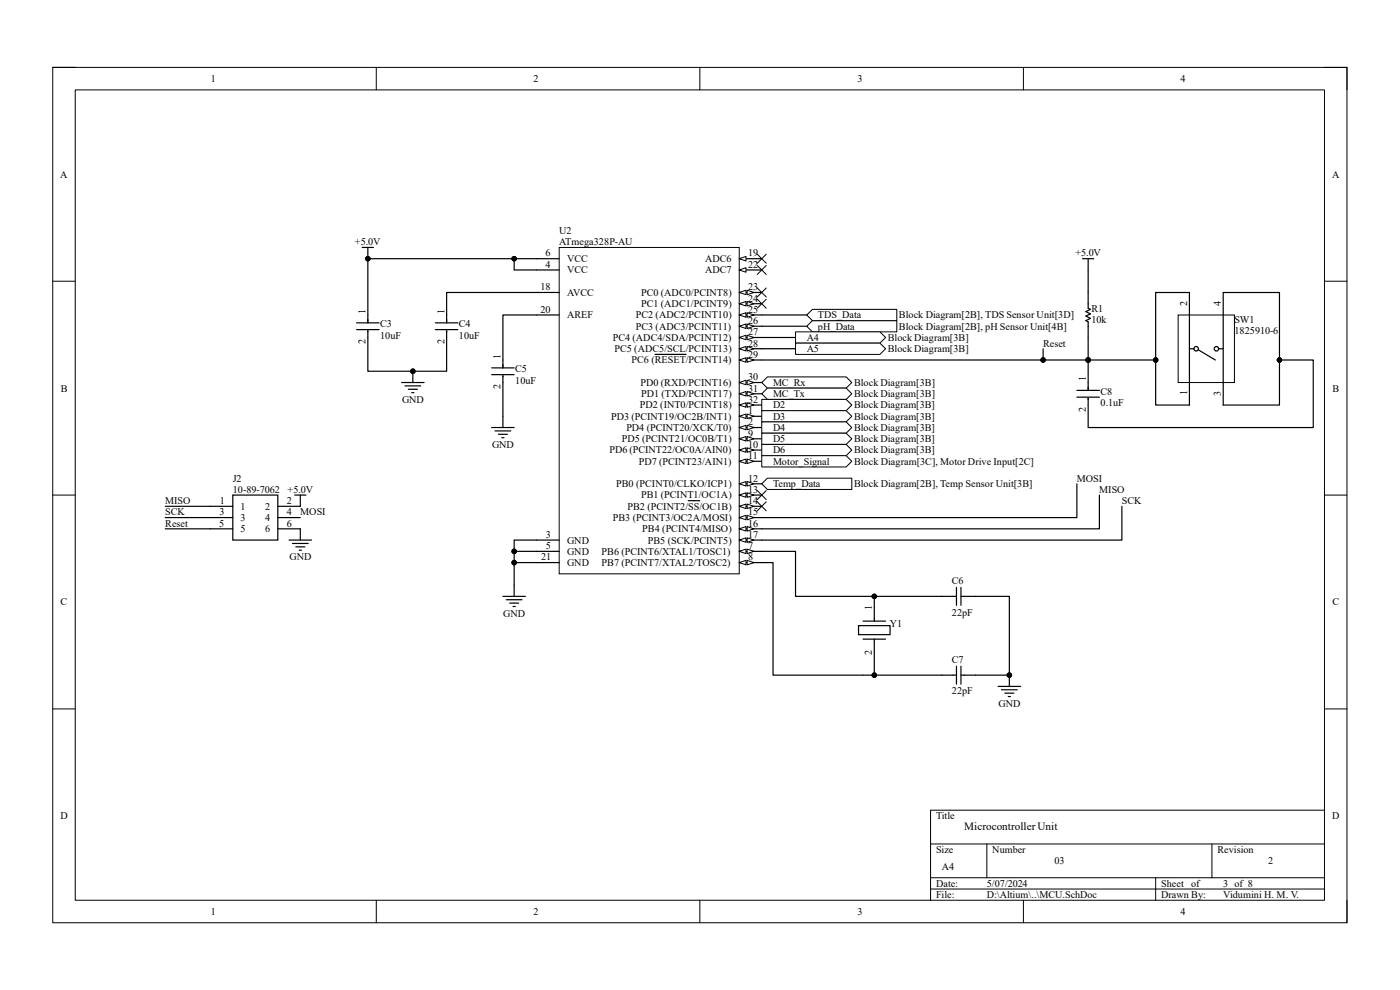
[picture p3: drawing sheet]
<svg xmlns="http://www.w3.org/2000/svg" width="297mm" height="210mm" viewBox="0 0 297 210" stroke-linecap="round" stroke-linejoin="round" font-family="sans-serif">
<path d="M11.2 14.3h274.6v181.4h-274.6z" fill="none" stroke="#000" stroke-width=".21"/>
<path d="M16 19.1h265v171.9h-265z" fill-rule="evenodd" fill="#fff"/>
<g fill="none" stroke="#000" stroke-width=".21">
<path d="M11.2 14.3h4.8M16 19.1h265v171.9h-265zM79.8 14.3v4.8M148.5 14.3v4.8M217.1 14.3v4.8M281 14.3h4.8v4.8M11.2 59.7h4.8M281 59.7h4.8M11.2 105h4.8M281 105h4.8M11.2 150.4h4.8M281 150.4h4.8"/>
<path d="M197.4 179h83.6M209.4 179v7.2M257.1 179v7.2M281 171.9h-83.6v19.1M79.8 191v4.7M148.5 191v4.7M197.4 186.2h83.6M197.4 188.6h83.6M217.1 191v4.7M245.2 186.2v4.8M285.8 191v4.7"/>
</g>
<path d="M118.6 52.5h38.2v69.2h-38.2z" fill-rule="evenodd" fill="#fff"/>
<path d="M118.6 52.5h38.2v69.2h-38.2z" fill="none" stroke="#000" stroke-width=".21"/>
<path d="M156.8 76.4h4.8" fill="none" stroke="#000" stroke-width=".25"/>
<path d="M156.8 76.4l1.5-.5v.9z" fill="#fff"/>
<path d="M156.8 76.4l1.5-.5v.9z" fill="none" stroke="#000" stroke-width=".21"/>
<path d="M158.5 75.9l1.4 .5-1.4 .4z" fill="#fff"/>
<path d="M158.5 75.9l1.4 .5-1.4 .4z" fill="none" stroke="#000" stroke-width=".21"/>
<path d="M139 75.2h6.5M156.8 81.1h4.8" fill="none" stroke="#000" stroke-width=".25"/>
<path d="M156.8 81.1l1.5-.4v.9z" fill="#fff"/>
<path d="M156.8 81.1l1.5-.4v.9z" fill="none" stroke="#000" stroke-width=".21"/>
<path d="M158.5 80.7l1.4 .4-1.4 .5z" fill="#fff"/>
<path d="M158.5 80.7l1.4 .4-1.4 .5z" fill="none" stroke="#000" stroke-width=".21"/>
<path d="M156.8 83.5h4.8" fill="none" stroke="#000" stroke-width=".25"/>
<path d="M156.8 83.5l1.5-.4v.9z" fill="#fff"/>
<path d="M156.8 83.5l1.5-.4v.9z" fill="none" stroke="#000" stroke-width=".21"/>
<path d="M158.5 83.1l1.4 .4-1.4 .5z" fill="#fff"/>
<path d="M158.5 83.1l1.4 .4-1.4 .5z" fill="none" stroke="#000" stroke-width=".21"/>
<path d="M156.8 85.9h4.8" fill="none" stroke="#000" stroke-width=".25"/>
<path d="M156.8 85.9l1.5-.5v1z" fill="#fff"/>
<path d="M156.8 85.9l1.5-.5v1z" fill="none" stroke="#000" stroke-width=".21"/>
<path d="M158.5 85.4l1.4 .5-1.4 .5z" fill="#fff"/>
<path d="M158.5 85.4l1.4 .5-1.4 .5z" fill="none" stroke="#000" stroke-width=".21"/>
<path d="M156.8 90.7h4.8" fill="none" stroke="#000" stroke-width=".25"/>
<path d="M156.8 90.7l1.5-.5v1z" fill="#fff"/>
<path d="M156.8 90.7l1.5-.5v1z" fill="none" stroke="#000" stroke-width=".21"/>
<path d="M158.5 90.2l1.4 .5-1.4 .5z" fill="#fff"/>
<path d="M158.5 90.2l1.4 .5-1.4 .5z" fill="none" stroke="#000" stroke-width=".21"/>
<path d="M113.9 54.9h4.7M113.9 117h4.7M156.8 117h4.8" fill="none" stroke="#000" stroke-width=".25"/>
<path d="M156.8 117l1.5-.5v.9z" fill="#fff"/>
<path d="M156.8 117l1.5-.5v.9z" fill="none" stroke="#000" stroke-width=".21"/>
<path d="M158.5 116.5l1.4 .5-1.4 .4z" fill="#fff"/>
<path d="M158.5 116.5l1.4 .5-1.4 .4z" fill="none" stroke="#000" stroke-width=".21"/>
<path d="M156.8 119.3h4.8" fill="none" stroke="#000" stroke-width=".25"/>
<path d="M156.8 119.3l1.5-.4v.9z" fill="#fff"/>
<path d="M156.8 119.3l1.5-.4v.9z" fill="none" stroke="#000" stroke-width=".21"/>
<path d="M158.5 118.9l1.4 .4-1.4 .5z" fill="#fff"/>
<path d="M158.5 118.9l1.4 .4-1.4 .5z" fill="none" stroke="#000" stroke-width=".21"/>
<path d="M156.8 93.1h4.8" fill="none" stroke="#000" stroke-width=".25"/>
<path d="M156.8 93.1l1.5-.5v1z" fill="#fff"/>
<path d="M156.8 93.1l1.5-.5v1z" fill="none" stroke="#000" stroke-width=".21"/>
<path d="M158.5 92.6l1.4 .5-1.4 .5z" fill="#fff"/>
<path d="M158.5 92.6l1.4 .5-1.4 .5z" fill="none" stroke="#000" stroke-width=".21"/>
<path d="M156.8 95.5h4.8" fill="none" stroke="#000" stroke-width=".25"/>
<path d="M156.8 95.5l1.5-.5v.9z" fill="#fff"/>
<path d="M156.8 95.5l1.5-.5v.9z" fill="none" stroke="#000" stroke-width=".21"/>
<path d="M158.5 95l1.4 .5-1.4 .4z" fill="#fff"/>
<path d="M158.5 95l1.4 .5-1.4 .4z" fill="none" stroke="#000" stroke-width=".21"/>
<path d="M156.8 97.9h4.8" fill="none" stroke="#000" stroke-width=".25"/>
<path d="M156.8 97.9l1.5-.5v.9z" fill="#fff"/>
<path d="M156.8 97.9l1.5-.5v.9z" fill="none" stroke="#000" stroke-width=".21"/>
<path d="M158.5 97.4l1.4 .5-1.4 .4z" fill="#fff"/>
<path d="M158.5 97.4l1.4 .5-1.4 .4z" fill="none" stroke="#000" stroke-width=".21"/>
<path d="M156.8 102.6h4.8" fill="none" stroke="#000" stroke-width=".25"/>
<path d="M156.8 102.6l1.5-.4v.9z" fill="#fff"/>
<path d="M156.8 102.6l1.5-.4v.9z" fill="none" stroke="#000" stroke-width=".21"/>
<path d="M158.5 102.2l1.4 .4-1.4 .5z" fill="#fff"/>
<path d="M158.5 102.2l1.4 .4-1.4 .5z" fill="none" stroke="#000" stroke-width=".21"/>
<path d="M156.8 105h4.8" fill="none" stroke="#000" stroke-width=".25"/>
<path d="M156.8 105l1.5-.5v1z" fill="#fff"/>
<path d="M156.8 105l1.5-.5v1z" fill="none" stroke="#000" stroke-width=".21"/>
<path d="M158.5 104.5l1.4 .5-1.4 .5z" fill="#fff"/>
<path d="M158.5 104.5l1.4 .5-1.4 .5z" fill="none" stroke="#000" stroke-width=".21"/>
<path d="M156.8 107.4h4.8" fill="none" stroke="#000" stroke-width=".25"/>
<path d="M156.8 107.4l1.5-.5v1z" fill="#fff"/>
<path d="M156.8 107.4l1.5-.5v1z" fill="none" stroke="#000" stroke-width=".21"/>
<path d="M158.5 106.9l1.4 .5-1.4 .5z" fill="#fff"/>
<path d="M158.5 106.9l1.4 .5-1.4 .5z" fill="none" stroke="#000" stroke-width=".21"/>
<path d="M146 106.2h2.4M156.8 109.8h4.8" fill="none" stroke="#000" stroke-width=".25"/>
<path d="M156.8 109.8l1.5-.5v1z" fill="#fff"/>
<path d="M156.8 109.8l1.5-.5v1z" fill="none" stroke="#000" stroke-width=".21"/>
<path d="M158.5 109.3l1.4 .5-1.4 .5z" fill="#fff"/>
<path d="M158.5 109.3l1.4 .5-1.4 .5z" fill="none" stroke="#000" stroke-width=".21"/>
<path d="M156.8 112.2h4.8" fill="none" stroke="#000" stroke-width=".25"/>
<path d="M156.8 112.2l1.5-.5v1z" fill="#fff"/>
<path d="M156.8 112.2l1.5-.5v1z" fill="none" stroke="#000" stroke-width=".21"/>
<path d="M158.5 111.7l1.4 .5-1.4 .5z" fill="#fff"/>
<path d="M158.5 111.7l1.4 .5-1.4 .5z" fill="none" stroke="#000" stroke-width=".21"/>
<path d="M156.8 114.6h4.8" fill="none" stroke="#000" stroke-width=".25"/>
<path d="M156.8 114.6l1.5-.5v1z" fill="#fff"/>
<path d="M156.8 114.6l1.5-.5v1z" fill="none" stroke="#000" stroke-width=".21"/>
<path d="M158.5 114.1l1.4 .5-1.4 .5z" fill="#fff"/>
<path d="M158.5 114.1l1.4 .5-1.4 .5z" fill="none" stroke="#000" stroke-width=".21"/>
<path d="M113.9 62h4.7M113.9 66.8h4.7M156.8 62h4.8M113.9 119.3h4.7" fill="none" stroke="#000" stroke-width=".25"/>
<path d="M156.8 62l1.5-.4v.9z" fill="#fff"/>
<path d="M156.8 62l1.5-.4v.9z" fill="none" stroke="#000" stroke-width=".21"/>
<path d="M158.5 61.6l1.4 .4-1.4 .5z" fill="#fff"/>
<path d="M158.5 61.6l1.4 .4-1.4 .5z" fill="none" stroke="#000" stroke-width=".21"/>
<path d="M156.8 64.4h4.8" fill="none" stroke="#000" stroke-width=".25"/>
<path d="M156.8 64.4l1.5-.4v.9z" fill="#fff"/>
<path d="M156.8 64.4l1.5-.4v.9z" fill="none" stroke="#000" stroke-width=".21"/>
<path d="M158.5 64l1.4 .4-1.4 .5z" fill="#fff"/>
<path d="M158.5 64l1.4 .4-1.4 .5z" fill="none" stroke="#000" stroke-width=".21"/>
<path d="M156.8 66.8h4.8" fill="none" stroke="#000" stroke-width=".25"/>
<path d="M156.8 66.8l1.5-.5v1z" fill="#fff"/>
<path d="M156.8 66.8l1.5-.5v1z" fill="none" stroke="#000" stroke-width=".21"/>
<path d="M158.5 66.3l1.4 .5-1.4 .5z" fill="#fff"/>
<path d="M158.5 66.3l1.4 .5-1.4 .5z" fill="none" stroke="#000" stroke-width=".21"/>
<path d="M156.8 69.2h4.8" fill="none" stroke="#000" stroke-width=".25"/>
<path d="M156.8 69.2l1.5-.5v1z" fill="#fff"/>
<path d="M156.8 69.2l1.5-.5v1z" fill="none" stroke="#000" stroke-width=".21"/>
<path d="M158.5 68.7l1.4 .5-1.4 .5z" fill="#fff"/>
<path d="M158.5 68.7l1.4 .5-1.4 .5z" fill="none" stroke="#000" stroke-width=".21"/>
<path d="M156.8 71.6h4.8" fill="none" stroke="#000" stroke-width=".25"/>
<path d="M156.8 71.6l1.5-.5v1z" fill="#fff"/>
<path d="M156.8 71.6l1.5-.5v1z" fill="none" stroke="#000" stroke-width=".21"/>
<path d="M158.5 71.1l1.4 .5-1.4 .5z" fill="#fff"/>
<path d="M158.5 71.1l1.4 .5-1.4 .5z" fill="none" stroke="#000" stroke-width=".21"/>
<path d="M156.8 74h4.8" fill="none" stroke="#000" stroke-width=".25"/>
<path d="M156.8 74l1.5-.5v1z" fill="#fff"/>
<path d="M156.8 74l1.5-.5v1z" fill="none" stroke="#000" stroke-width=".21"/>
<path d="M158.5 73.5l1.4 .5-1.4 .5z" fill="#fff"/>
<path d="M158.5 73.5l1.4 .5-1.4 .5z" fill="none" stroke="#000" stroke-width=".21"/>
<path d="M113.9 57.3h4.7M156.8 54.9h4.8M113.9 114.6h4.7" fill="none" stroke="#000" stroke-width=".25"/>
<path d="M156.8 54.9l1.5-.5v1z" fill="#fff"/>
<path d="M156.8 54.9l1.5-.5v1z" fill="none" stroke="#000" stroke-width=".21"/>
<path d="M156.8 57.3h4.8" fill="none" stroke="#000" stroke-width=".25"/>
<path d="M156.8 57.3l1.5-.5v.9z" fill="#fff"/>
<path d="M156.8 57.3l1.5-.5v.9z" fill="none" stroke="#000" stroke-width=".21"/>
<path d="M156.8 88.3h4.8" fill="none" stroke="#000" stroke-width=".25"/>
<path d="M156.8 88.3l1.5-.5v1z" fill="#fff"/>
<path d="M156.8 88.3l1.5-.5v1z" fill="none" stroke="#000" stroke-width=".21"/>
<path d="M158.5 87.8l1.4 .5-1.4 .5z" fill="#fff"/>
<g fill="none" stroke="#000" stroke-width=".21">
<path d="M158.5 87.8l1.4 .5-1.4 .5z"/>
<circle cx="78" cy="54.9" r=".48"/>
<circle cx="87.6" cy="78.8" r=".48"/>
<circle cx="214.1" cy="143.2" r=".48"/>
</g>
<g fill="none" stroke="#000" stroke-width=".25">
<path d="M76.8 52.5h2.4M78 52.5v2.4M229.7 54.9h2.3M230.9 54.9v2.4M75.6 68.5h4.8M75.6 69.9h4.8M78 66.8v1.7M78 70.2v1.4M87.6 78.8v2.3M92.4 68.5h4.7M92.4 69.9h4.7M94.8 66.8v1.7"/>
<path d="M94.8 70.2v1.4M104.3 78h4.8M104.3 79.5h4.8M106.7 76.4v1.6M106.7 79.7v1.4M230.9 62.1v3.3l.4 .2-.9 .5 .9 .5-.9 .5 .9 .4-.9 .5 .5 .3v3.3M85.2 81.1h4.8M85.9 81.9h3.4M86.6 82.6h1.9M87.3 83.3h.5M104.3 90.7h4.8M105 91.4h3.4"/>
<path d="M105.7 92.1h1.9M106.5 92.8h.4M106.7 88.3v2.4M228.5 82.8h4.7M228.5 84.3h4.7M230.9 81.2v1.6M230.9 84.5v1.4M106.7 126.5h4.8M107.4 127.2h3.3M108.1 127.9h1.9M108.8 128.7h.5M109.1 124.1v2.4"/>
<path d="M211.8 145.6h4.7M212.5 146.3h3.3M213.2 147h1.9M213.9 147.8h.5M214.1 143.2v2.4"/>
</g>
<g fill="#000">
<circle cx="78" cy="54.9" r=".48"/>
<circle cx="87.6" cy="78.8" r=".48"/>
<circle cx="214.1" cy="143.2" r=".48"/>
</g>
<path d="M49.4 105h9.5v9.6h-9.5z" fill-rule="evenodd" fill="#fff"/>
<path d="M44.6 107.4h4.8M44.6 109.8h4.8M44.6 112.2h4.8M49.4 105h9.5v9.6h-9.5zM58.9 109.8h4.8M58.9 112.2h4.8v2.4M61.3 114.6h4.8M62 115.3h3.4M62.5 105h2.4M62.8 116h1.9M63.5 116.7h.4M63.7 105v2.4h-4.8" fill="none" stroke="#000" stroke-width=".25"/>
<path d="M161.6 81.2l1.2-1.2h16.7l1.2 1.2-1.2 1.1h-16.7z" fill-rule="evenodd" fill="#fff"/>
<path d="M161.6 81.2l1.2-1.2h16.7l1.2 1.2-1.2 1.1h-16.7z" fill="none" stroke="#000" stroke-width=".21"/>
<path d="M161.6 83.5l1.2-1.2h16.7l1.2 1.2-1.2 1.2h-16.7z" fill-rule="evenodd" fill="#fff"/>
<path d="M161.6 83.5l1.2-1.2h16.7l1.2 1.2-1.2 1.2h-16.7z" fill="none" stroke="#000" stroke-width=".21"/>
<path d="M171.2 69.2l1.1-1.2h18v2.4h-18z" fill-rule="evenodd" fill="#fff"/>
<path d="M171.2 69.2l1.1-1.2h18v2.4h-18z" fill="none" stroke="#000" stroke-width=".21"/>
<path d="M161.6 102.6l1.2-1.2h17.9v2.4h-17.9z" fill-rule="evenodd" fill="#fff"/>
<path d="M161.6 102.6l1.2-1.2h17.9v2.4h-17.9z" fill="none" stroke="#000" stroke-width=".21"/>
<path d="M171.2 66.8l1.1-1.2h18v2.4h-18z" fill-rule="evenodd" fill="#fff"/>
<path d="M171.2 66.8l1.1-1.2h18v2.4h-18z" fill="none" stroke="#000" stroke-width=".21"/>
<path d="M168.8 70.4h17.9l1.2 1.2-1.2 1.2h-17.9z" fill-rule="evenodd" fill="#fff"/>
<path d="M168.8 70.4h17.9l1.2 1.2-1.2 1.2h-17.9z" fill="none" stroke="#000" stroke-width=".21"/>
<path d="M168.8 72.8h17.9l1.2 1.2-1.2 1.2h-17.9z" fill-rule="evenodd" fill="#fff"/>
<path d="M168.8 72.8h17.9l1.2 1.2-1.2 1.2h-17.9z" fill="none" stroke="#000" stroke-width=".21"/>
<path d="M161.6 84.7h17.9l1.2 1.2-1.2 1.2h-17.9z" fill-rule="evenodd" fill="#fff"/>
<path d="M161.6 84.7h17.9l1.2 1.2-1.2 1.2h-17.9z" fill="none" stroke="#000" stroke-width=".21"/>
<path d="M161.6 87.1h17.9l1.2 1.2-1.2 1.2h-17.9z" fill-rule="evenodd" fill="#fff"/>
<path d="M161.6 87.1h17.9l1.2 1.2-1.2 1.2h-17.9z" fill="none" stroke="#000" stroke-width=".21"/>
<path d="M161.6 89.5h17.9l1.2 1.2-1.2 1.2h-17.9z" fill-rule="evenodd" fill="#fff"/>
<path d="M161.6 89.5h17.9l1.2 1.2-1.2 1.2h-17.9z" fill="none" stroke="#000" stroke-width=".21"/>
<path d="M161.6 91.9h17.9l1.2 1.2-1.2 1.2h-17.9z" fill-rule="evenodd" fill="#fff"/>
<path d="M161.6 91.9h17.9l1.2 1.2-1.2 1.2h-17.9z" fill="none" stroke="#000" stroke-width=".21"/>
<path d="M161.6 94.3h17.9l1.2 1.2-1.2 1.2h-17.9z" fill-rule="evenodd" fill="#fff"/>
<path d="M161.6 94.3h17.9l1.2 1.2-1.2 1.2h-17.9z" fill="none" stroke="#000" stroke-width=".21"/>
<path d="M161.6 96.7h17.9l1.2 1.2-1.2 1.2h-17.9z" fill-rule="evenodd" fill="#fff"/>
<g fill="none" stroke="#000" stroke-width=".21">
<path d="M160.6 53.9l2 1.9M160.6 56.3l2 1.9M162.6 53.9l-2 1.9M162.6 56.3l-2 1.9M160.6 61.1l2 1.9M160.6 63.5l2 1.9M162.6 61.1l-2 1.9M162.6 63.5l-2 1.9M161.6 96.7h17.9l1.2 1.2-1.2 1.2h-17.9zM160.6 104.1l2 1.9M160.6 106.5l2 1.9M162.6 104.1l-2 1.9"/>
<path d="M162.6 106.5l-2 1.9"/>
</g>
<path d="M199.8 126.5h3.1M202.9 124.6v3.8M203.9 126.5h3.1M203.9 124.6v3.8M199.8 143.2h3.1M202.9 141.3v3.8M203.9 141.3v3.8M203.9 143.2h3.1" fill="none" stroke="#000" stroke-width=".25"/>
<path d="M182.1 132.7h6.7v1.9h-6.7z" fill-rule="evenodd" fill="#fff"/>
<path d="M252.3 62.1v4.7M259.5 62.1v4.7M252.3 81.2v4.7M259.5 81.2v4.7M182.1 132.7h6.7v1.9h-6.7zM183.1 135.6h4.8M183.1 131.8h4.8M185.5 128.9v2.9M185.5 135.6v2.9" fill="none" stroke="#000" stroke-width=".25"/>
<path d="M249.9 66.8h12v14.4h-12z" fill-rule="evenodd" fill="#fff"/>
<path d="M249.9 66.8h12v14.4h-12z" fill="none" stroke="#000" stroke-width=".21"/>
<path d="M252.3 66.8v14.4M258.5 74h1M259.5 66.8v14.4" fill="none" stroke="#000" stroke-width=".25"/>
<circle cx="258.1" cy="74" r=".48" fill="#fff"/>
<circle cx="258.1" cy="74" r=".48" fill="none" stroke="#000" stroke-width=".25"/>
<circle cx="253.8" cy="74" r=".48" fill="#fff"/>
<g fill="none" stroke="#000" stroke-width=".25">
<path d="M109.1 54.9h-31.1v11.9M113.9 54.9h-4.8v2.4h4.8M230.9 57.3v4.8M78 71.6v7.2h16.8v-7.2M113.9 62h-19.1v4.8M113.9 66.8h-7.2v9.6M161.6 74h7.2M161.6 69.2h9.6M161.6 66.8h9.6M161.6 71.6h7.2M221.3 74v2.4M230.9 71.6v4.8h-69.3"/>
<path d="M245.2 76.4v9.5h7.1M252.3 62.1h-7.1v14.3h-14.3v4.8M252.3 74h1M254.2 74.2l3.6 2.2M259.5 62.1h11.9v23.8h-11.9M271.4 76.4h7.2v14.3h-47.7v-4.8M106.7 81.1v7.2M35.1 107.4h9.5M35.1 109.8h9.5M35.1 112.2h9.5M109.1 117h4.8M109.1 119.3h4.8"/>
<path d="M113.9 114.6h-4.8v9.5M161.6 119.3h2.4v23.9h35.8M161.6 117h7.2v9.5h31M228.5 102.6v7.2h-66.9M233.2 105v7.2h-71.6M238 107.4v7.2h-76.4M185.5 126.5v2.4M185.5 138.5v4.7M207 126.5h7.1v16.7h-7.1"/>
<circle cx="253.8" cy="74" r=".48"/>
</g>
<g fill="#000">
<circle cx="78" cy="54.9" r=".48"/>
<circle cx="109.1" cy="54.9" r=".48"/>
<circle cx="87.6" cy="78.8" r=".48"/>
<circle cx="221.3" cy="76.4" r=".48"/>
<circle cx="230.8" cy="76.4" r=".48"/>
<circle cx="245.2" cy="76.4" r=".48"/>
<circle cx="271.4" cy="76.4" r=".48"/>
<circle cx="109.1" cy="117" r=".48"/>
<circle cx="109.1" cy="119.3" r=".48"/>
<circle cx="185.5" cy="126.5" r=".48"/>
<circle cx="185.5" cy="143.2" r=".48"/>
<circle cx="214.1" cy="143.2" r=".48"/>
</g>
<g fill="none" stroke="#000" stroke-width=".21">
<circle cx="78" cy="54.9" r=".48"/>
<circle cx="109.1" cy="54.9" r=".48"/>
<circle cx="87.6" cy="78.8" r=".48"/>
<circle cx="221.3" cy="76.4" r=".48"/>
<circle cx="230.8" cy="76.4" r=".48"/>
<circle cx="245.2" cy="76.4" r=".48"/>
<circle cx="271.4" cy="76.4" r=".48"/>
<circle cx="109.1" cy="117" r=".48"/>
<circle cx="109.1" cy="119.3" r=".48"/>
<circle cx="185.5" cy="126.5" r=".48"/>
<circle cx="185.5" cy="143.2" r=".48"/>
<circle cx="214.1" cy="143.2" r=".48"/>
</g>
<text font-size="2.4" x="204.6" y="176.1">Microcontroller Unit</text>
<g font-size="2.2">
<text x="44.7" y="17.4">1</text>
<text x="113.2" y="17.4">2</text>
<text x="181.9" y="17.4">3</text>
<text x="250.4" y="17.4">4</text>
<text x="12.8" y="37.7">A</text>
<text x="282.6" y="37.7">A</text>
<text x="75.3" y="52">+5.0V</text>
<text x="118.6" y="49.7">U2</text>
<text x="118.6" y="52">ATmega328P-AU</text>
<text x="115.7" y="54.4">6</text>
<text x="115.7" y="56.8">4</text>
<text x="120.3" y="55.6">VCC</text>
<text x="120.3" y="58">VCC</text>
<text x="149.6" y="55.6">ADC6</text>
<text x="149.6" y="58">ADC7</text>
<text x="158.7" y="54.4">19</text>
<text x="158.7" y="56.8">22</text>
<text x="228.1" y="54.4">+5.0V</text>
<text x="114.7" y="61.6">18</text>
<text x="120.3" y="62.8">AVCC</text>
<text x="136" y="62.8">PC0 (ADC0/PCINT8)</text>
<text x="136" y="65.2">PC1 (ADC1/PCINT9)</text>
<text x="158.7" y="61.6">23</text>
<text x="158.7" y="64">24</text>
<text x="251.9" y="64.9" transform="rotate(-90 251.9 64.9)">2</text>
<text x="259" y="64.9" transform="rotate(-90 259 64.9)">4</text>
<text x="77.6" y="66.6" transform="rotate(-90 77.6 66.6)">1</text>
<text x="80.6" y="69.5">C3</text>
<text x="80.6" y="71.8">10uF</text>
<text x="94.3" y="66.6" transform="rotate(-90 94.3 66.6)">1</text>
<text x="97.4" y="69.5">C4</text>
<text x="97.4" y="71.8">10uF</text>
<text x="114.6" y="66.3">20</text>
<text x="120.3" y="67.6">AREF</text>
<text x="134.9" y="67.6">PC2 (ADC2/PCINT10)</text>
<text x="134.9" y="69.9">PC3 (ADC3/PCINT11)</text>
<text x="158.7" y="66.3">25</text>
<text x="158.7" y="68.7">26</text>
<text x="158.7" y="71.1">27</text>
<text x="173.5" y="69.9">pH_Data</text>
<text x="173.5" y="67.6">TDS_Data</text>
<text x="190.7" y="69.9">Block Diagram[2B], pH Sensor Unit[4B]</text>
<text x="190.7" y="67.6">Block Diagram[2B], TDS Sensor Unit[3D]</text>
<text x="231.6" y="66.1">R1</text>
<text x="231.6" y="68.5">10k</text>
<text x="261.9" y="68.5">SW1</text>
<text x="261.9" y="70.9">1825910-6</text>
<text x="77.6" y="73.1" transform="rotate(-90 77.6 73.1)">2</text>
<text x="94.3" y="73.1" transform="rotate(-90 94.3 73.1)">2</text>
<text x="106.2" y="76.1" transform="rotate(-90 106.2 76.1)">1</text>
<text x="130" y="72.3">PC4 (ADC4/SDA/PCINT12)</text>
<text x="130.4" y="74.7">PC5 (ADC5/SCL/PCINT13)</text>
<text x="134" y="77.1">PC6 (RESET/PCINT14)</text>
<text x="158.7" y="75.9">29</text>
<text x="158.7" y="73.5">28</text>
<text x="171.2" y="72.3">A4</text>
<text x="171.2" y="74.7">A5</text>
<text x="188.3" y="72.3">Block Diagram[3B]</text>
<text x="188.3" y="74.7">Block Diagram[3B]</text>
<text x="221.3" y="73.5">Reset</text>
<text x="12.9" y="83.1">B</text>
<text x="106.2" y="82.6" transform="rotate(-90 106.2 82.6)">2</text>
<text x="109.3" y="79">C5</text>
<text x="109.3" y="81.4">10uF</text>
<text x="135.9" y="81.9">PD0 (RXD/PCINT16)</text>
<text x="158.7" y="80.7">30</text>
<text x="158.7" y="83.1">31</text>
<text x="164" y="81.9">MC_Rx</text>
<text x="181.2" y="81.9">Block Diagram[3B]</text>
<text x="230.4" y="80.9" transform="rotate(-90 230.4 80.9)">1</text>
<text x="233.5" y="83.8">C8</text>
<text x="251.9" y="83.9" transform="rotate(-90 251.9 83.9)">1</text>
<text x="259" y="83.9" transform="rotate(-90 259 83.9)">3</text>
<text x="282.7" y="83.1">B</text>
<text x="85.3" y="85.5">GND</text>
<text x="129.7" y="89">PD3 (PCINT19/OC2B/INT1)</text>
<text x="135.8" y="86.7">PD2 (INT0/PCINT18)</text>
<text x="136" y="84.2">PD1 (TXD/PCINT17)</text>
<text x="158.7" y="85.5">32</text>
<text x="158.7" y="87.8">1</text>
<text x="164" y="84.2">MC_Tx</text>
<text x="164" y="86.7">D2</text>
<text x="164" y="89">D3</text>
<text x="181.2" y="84.2">Block Diagram[3B]</text>
<text x="181.2" y="86.7">Block Diagram[3B]</text>
<text x="181.2" y="89">Block Diagram[3B]</text>
<text x="230.4" y="87.4" transform="rotate(-90 230.4 87.4)">2</text>
<text x="233.5" y="86.2">0.1uF</text>
<text x="104.4" y="95">GND</text>
<text x="132" y="93.8">PD5 (PCINT21/OC0B/T1)</text>
<text x="132.9" y="91.4">PD4 (PCINT20/XCK/T0)</text>
<text x="158.7" y="90.2">2</text>
<text x="158.7" y="92.6">9</text>
<text x="158.7" y="95">10</text>
<text x="164" y="91.4">D4</text>
<text x="164" y="93.8">D5</text>
<text x="181.2" y="91.4">Block Diagram[3B]</text>
<text x="181.2" y="93.8">Block Diagram[3B]</text>
<text x="129.3" y="96.2">PD6 (PCINT22/OC0A/AIN0)</text>
<text x="135.6" y="98.6">PD7 (PCINT23/AIN1)</text>
<text x="158.7" y="97.4">11</text>
<text x="164" y="96.2">D6</text>
<text x="164" y="98.6">Motor_Signal</text>
<text x="181.2" y="96.2">Block Diagram[3B]</text>
<text x="181.2" y="98.6">Block Diagram[3C], Motor Drive Input[2C]</text>
<text x="35.1" y="106.9">MISO</text>
<text x="46.7" y="106.9">1</text>
<text x="49.4" y="102.2">J2</text>
<text x="49.4" y="104.6">10-89-7062</text>
<text x="60.8" y="106.9">2</text>
<text x="61" y="104.6">+5.0V</text>
<text x="130.7" y="103.4">PB0 (PCINT0/CLKO/ICP1)</text>
<text x="136" y="105.7">PB1 (PCINT1/OC1A)</text>
<text x="158.7" y="102.2">12</text>
<text x="158.7" y="104.6">13</text>
<text x="158.7" y="106.9">14</text>
<text x="164" y="103.4">Temp_Data</text>
<text x="181.2" y="103.4">Block Diagram[2B], Temp Sensor Unit[3B]</text>
<text x="228.4" y="102.2">MOSI</text>
<text x="233.2" y="104.6">MISO</text>
<text x="238" y="106.9">SCK</text>
<text x="35.1" y="109.3">SCK</text>
<text x="35.1" y="111.7">Reset</text>
<text x="46.5" y="111.7">5</text>
<text x="46.6" y="109.3">3</text>
<text x="51.1" y="108.1">1</text>
<text x="51.1" y="110.5">3</text>
<text x="51.1" y="112.9">5</text>
<text x="56.3" y="108.1">2</text>
<text x="56.3" y="110.5">4</text>
<text x="56.3" y="112.9">6</text>
<text x="60.8" y="109.3">4</text>
<text x="60.8" y="111.7">6</text>
<text x="63.7" y="109.3">MOSI</text>
<text x="130" y="110.5">PB3 (PCINT3/OC2A/MOSI)</text>
<text x="133.1" y="108.1">PB2 (PCINT2/SS/OC1B)</text>
<text x="136.3" y="112.9">PB4 (PCINT4/MISO)</text>
<text x="158.7" y="109.3">15</text>
<text x="158.7" y="111.7">16</text>
<text x="61.4" y="118.9">GND</text>
<text x="114.8" y="118.9">21</text>
<text x="115.8" y="116.5">5</text>
<text x="115.8" y="114.1">3</text>
<text x="120.3" y="117.7">GND</text>
<text x="120.3" y="115.3">GND</text>
<text x="127.6" y="117.7">PB6 (PCINT6/XTAL1/TOSC1)</text>
<text x="137.5" y="115.3">PB5 (SCK/PCINT5)</text>
<text x="158.7" y="116.5">7</text>
<text x="158.7" y="118.9">8</text>
<text x="158.7" y="114.1">17</text>
<text x="120.3" y="120.1">GND</text>
<text x="127.6" y="120.1">PB7 (PCINT7/XTAL2/TOSC2)</text>
<text x="201.9" y="123.9">C6</text>
<text x="12.9" y="128.4">C</text>
<text x="106.8" y="130.8">GND</text>
<text x="185" y="129.4" transform="rotate(-90 185 129.4)">1</text>
<text x="201.9" y="130.6">22pF</text>
<text x="282.7" y="128.4">C</text>
<text x="188.8" y="133">Y1</text>
<text x="185" y="138.9" transform="rotate(-90 185 138.9)">2</text>
<text x="201.9" y="140.6">C7</text>
<text x="201.9" y="147.3">22pF</text>
<text x="211.8" y="149.9">GND</text>
<text x="12.8" y="173.8">D</text>
<text x="198.6" y="173.8">Title</text>
<text x="282.6" y="173.8">D</text>
<text x="198.6" y="181">Size</text>
<text x="199.8" y="184.5">A4</text>
<text x="210.5" y="181">Number</text>
<text x="223.7" y="183.3">03</text>
<text x="258.3" y="181">Revision</text>
<text x="269" y="183.3">2</text>
<text x="198.6" y="188.1">Date:</text>
<text x="198.6" y="190.5">File:</text>
<text x="209.3" y="190.5">D:\Altium\..\MCU.SchDoc</text>
<text x="209.3" y="188.1">5/07/2024</text>
<text x="246.3" y="190.5">Drawn By:</text>
<text x="246.3" y="188.1">Sheet</text>
<text x="252.7" y="188.1">of</text>
<text x="259.5" y="190.5">Vidumini H. M. V.</text>
<text x="259.5" y="188.1">3 of 8</text>
<text x="44.7" y="194.1">1</text>
<text x="113.2" y="194.1">2</text>
<text x="181.9" y="194.1">3</text>
<text x="250.4" y="194.1">4</text>
</g>
</svg>
